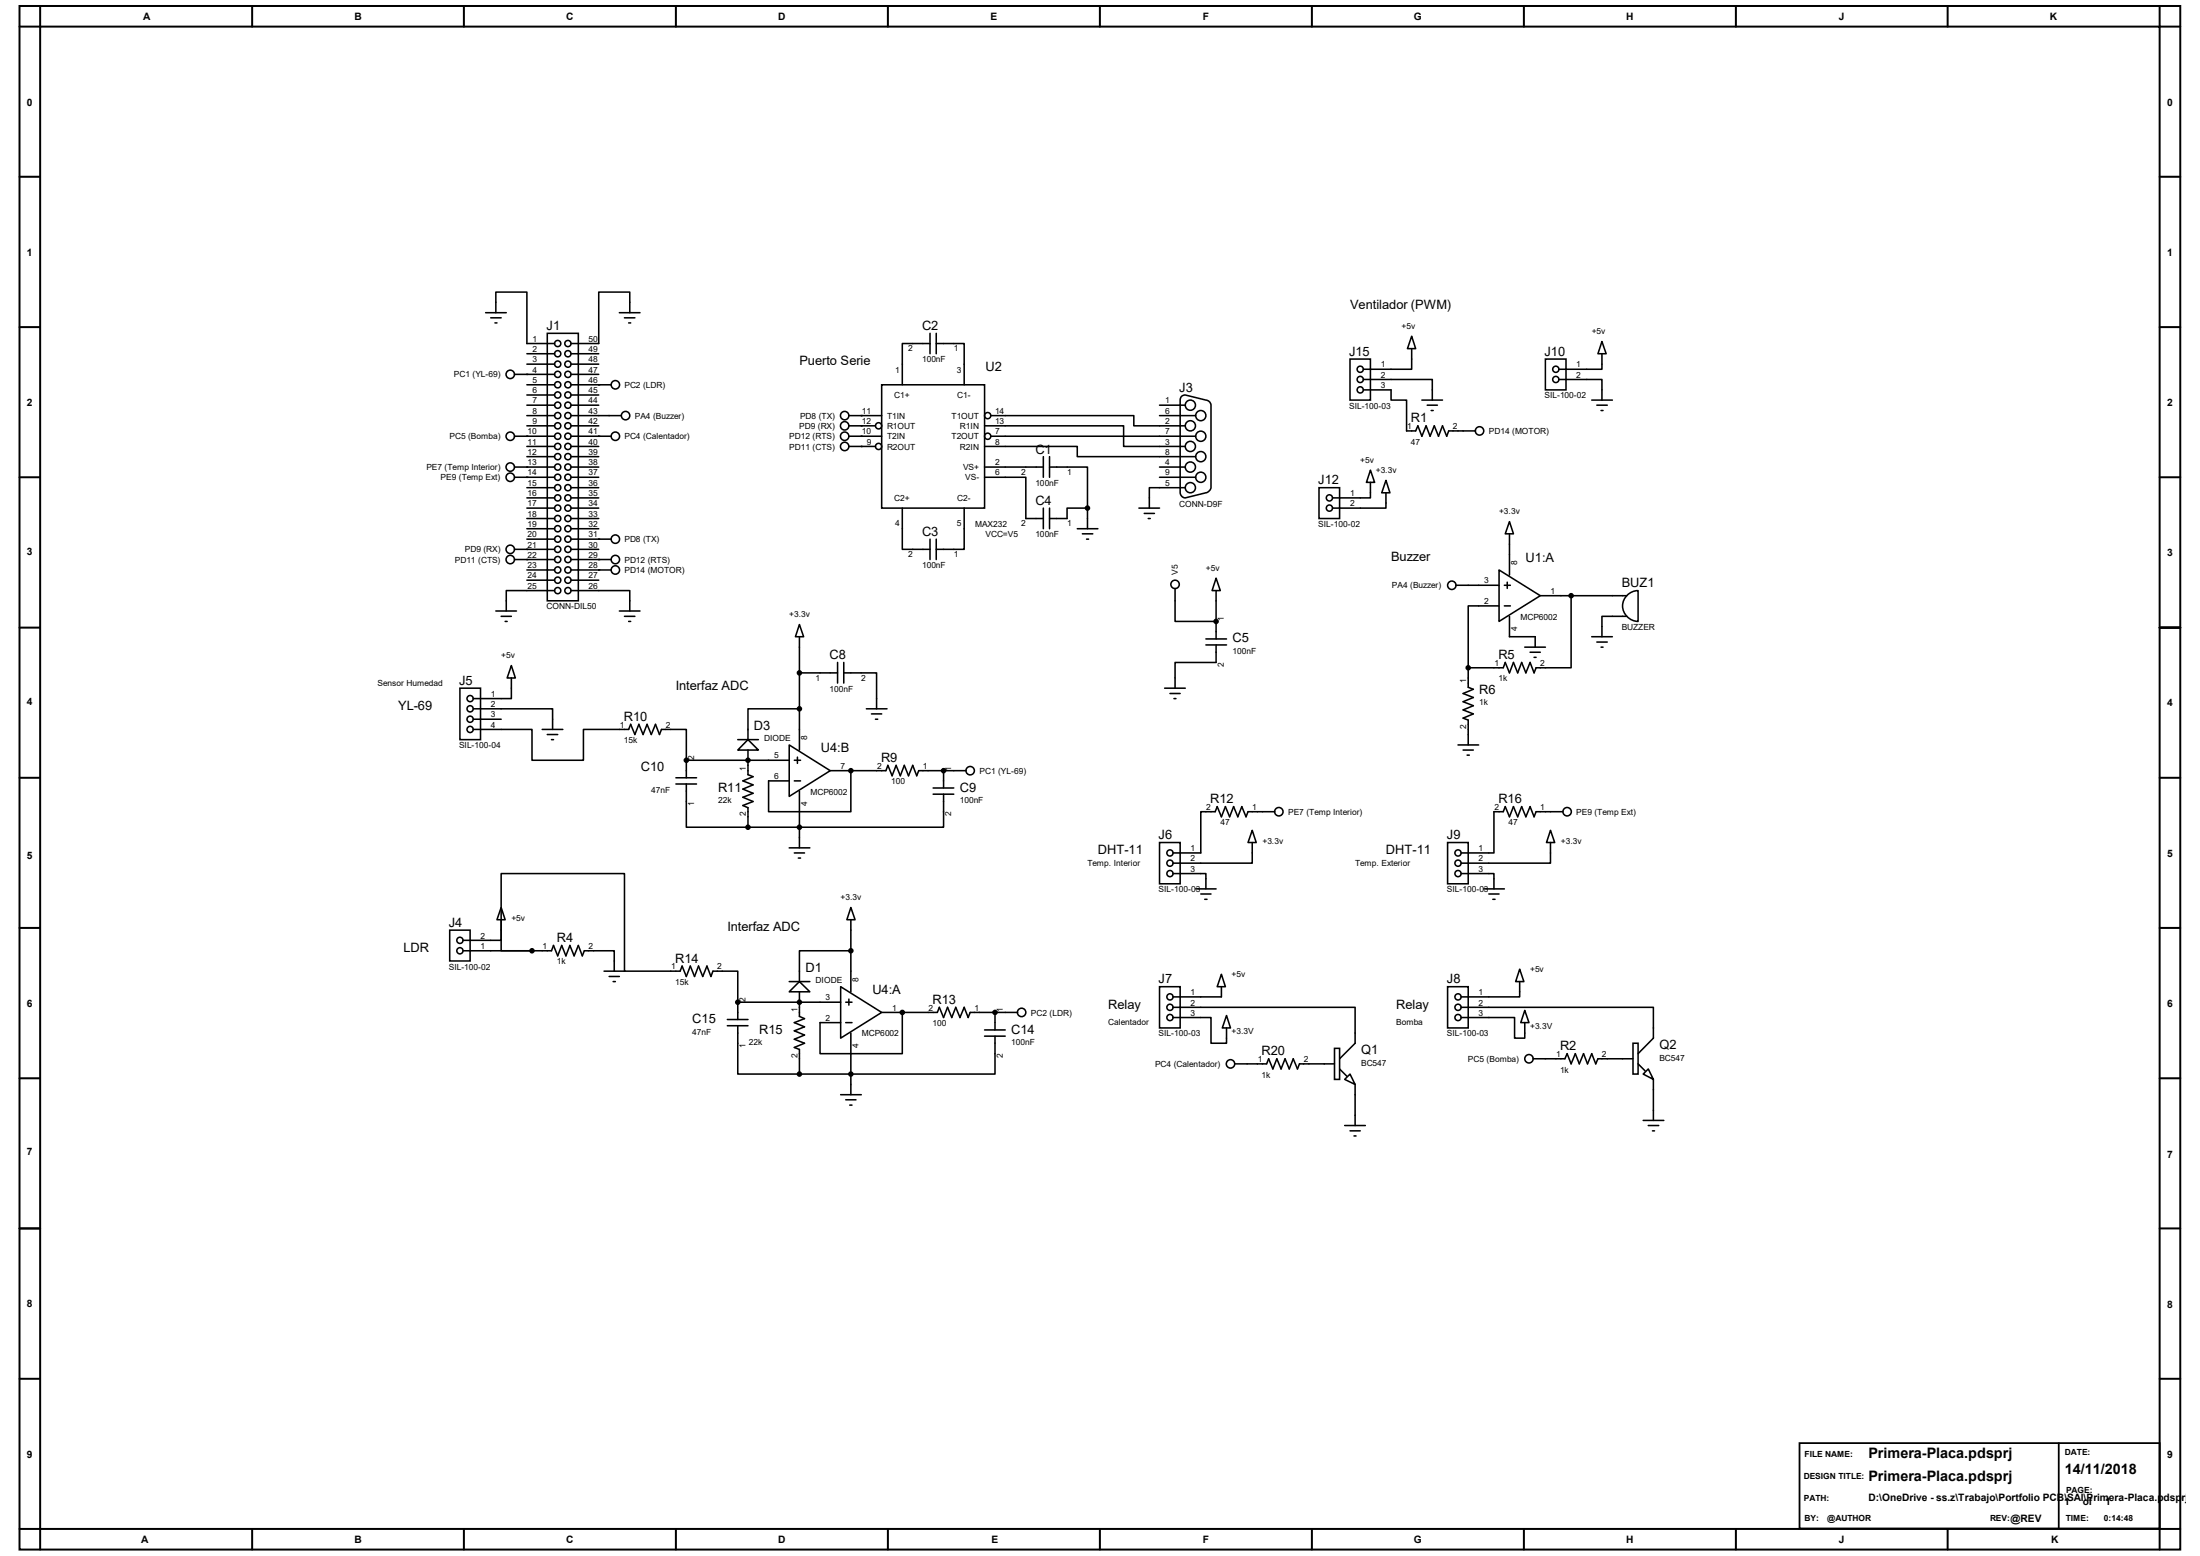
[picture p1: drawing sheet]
<svg xmlns="http://www.w3.org/2000/svg" width="420mm" height="297mm" viewBox="0 0 420 297" stroke-linecap="round" stroke-linejoin="round" font-family="sans-serif">
<g fill="none" stroke="#000" stroke-width=".38">
<path d="M3.7 1.1h412.5v294.7h-412.5zM7.7 5.1h404.6v286.7h-404.6zM7.7 1.1v4h-4M48.1 1.1v4M88.6 1.1v4M129 1.1v4M169.5 1.1v4M210 1.1v4M250.4 1.1v4M290.9 1.1v4M331.4 1.1v4M371.8 1.1v4"/>
<path d="M412.3 1.1v4h3.9M3.7 33.7h4M412.3 33.7h3.9M3.7 62.4h4M412.3 62.4h3.9M3.7 91.1h4M412.3 91.1h3.9M3.7 119.8h4M412.3 119.8h3.9M3.7 148.5h4M412.3 148.5h3.9M3.7 177.1h4"/>
<path d="M412.3 177.1h3.9M3.7 205.8h4M412.3 205.8h3.9M3.7 234.5h4M412.3 234.5h3.9M3.7 263.2h4M412.3 263.2h3.9M3.7 291.8h4v4M48.1 291.8v4M88.6 291.8v4M129 291.8v4M169.5 291.8v4"/>
<path d="M210 291.8v4M250.4 291.8v4M290.9 291.8v4M331.4 291.8v4M371.8 291.8v4M416.2 291.8h-3.9v4"/>
</g>
<path d="M343.5 275.5h68.8v16.3h-68.8zM393 275.5v16.3" fill="none" stroke="#000" stroke-width=".34"/>
<g fill="none" stroke="#000" stroke-width=".3">
<path d="M92.7 59.7h3.9M94.7 59.7v-3.9h5.9v9.8h5.3M118.2 59.7h4M120.2 59.7v-3.9h-5.9v9.8h-5.3M93.7 60.7h2M94.5 61.6h.4M98.2 71.5h7.7M100.6 71.5h.1M100.6 79.3h5.3M100.6 77.3h5.3M100.6 73.4h5.3M100.6 67.5h5.3"/>
<path d="M100.6 69.5h5.3M100.6 75.4h5.3M104.5 63.6h5.9v51.1h-5.9zM109 79.3h9.6M109 77.3h5.3M109 71.5h5.3M109 73.4h7.7M109 67.5h5.3M109 69.5h5.3M109 75.4h5.3M114.3 73.4h.1M119.2 60.7h2"/>
<path d="M120 61.6h.4M162.1 79.3h6.2M164.4 79.3h.1M168.3 73.4h19.7v23.6h-19.7zM177.5 65.6h-5.2v7.8M177.5 63.6v3.9M178.7 65.6h5.4v7.8M178.7 63.6v3.9M189.1 79.3h27.4v2h9.8M221.4 79.3h6.9M221.4 77.3h4.9M225.6 75.7l.7-.3 3.9 1a1.04 1.04 0 0 1 1 .9v15.8a1.27 1.27 0 0 1-1 1l-3.9 .9a1.04 1.04 0 0 1-1-.9v-17.7z"/>
<path d="M257.7 68.5h3.9v7.9h-3.9zM260.3 72.4h13.1v4M260.3 74.4h5.3v2h2.9v5.9h1.8l.4-1 .7 2 .8-2 .8 2 .8-2 .8 2 .8-2 .8 2 .4-1h5.1M269.5 64.2l.8 2.3h-1.6zM269.5 66.5v4h-9.2M271.4 76.4h4M272.5 77.3h1.9M273.2 78.4h.4M295 68.5h4v5.9h-4zM297.6 72.4h8.2v4M303.9 76.4h3.9M304.8 77.3h2"/>
<path d="M305.6 78.4h.4M305.8 65.2l.8 2.3h-1.5zM305.8 67.5v3h-8.2M98.2 83.3h7.7M98.2 89.2h7.7M98.2 91.1h7.7M100.6 83.3h.1M100.6 89.2h.1M100.6 91.1h.1M100.6 81.3h5.3M100.6 85.2h5.3M100.6 87.2h5.3"/>
<path d="M100.6 93.1h5.3M100.6 97h5.3M100.6 99h5.3M100.6 95h5.3M109 83.3h7.7M109 89.2h5.3M109 81.3h5.3M109 85.2h5.3M109 87.2h5.3M109 91.1h5.3M109 93.1h5.3M109 97h5.3"/>
<path d="M109 99h5.3M109 95h5.3M114.3 83.3h.1M162.1 83.3h6.2M162.1 81.3h5M162.1 85.2h5M164.4 81.3h.1M164.4 83.3h.1M164.4 85.2h.1M172.3 97v7.9h5.2M184.1 97v7.9h-5.4M188 81.3h26.5v3.9h11.8"/>
<path d="M188 85.2h17.7v2h22.6M188 91.1h7.8v7.9h3.4M188 89.2h11.2M189.1 83.3h39.2M199.2 87.2v3.9M199.2 97v3.9M200.4 89.2h7.2v7.8M200.4 87.2v3.9M200.4 97v3.9M207.6 97h-3.9v2h-3.3M207.6 97v3.9M217.4 97h4"/>
<path d="M218.4 98h2M219.2 99h.4M221.4 89.2h4.9M221.4 91.1h6.9M226.3 93.1h-6.9v3.9M251.8 93.1h3.9v5.9h-3.9zM261.6 89.7l.8 2.4h-1.5zM261.6 92.1v2.9h-7.2M264.6 91.7l.7 2.4h-1.5zM264.6 94.1v2.9h-10.2M288.2 99.6l.7 2.3h-1.5zM94.7 116.6h3.9"/>
<path d="M95.7 117.6h1.9M96.4 118.6h.4M98.2 104.9h7.7M98.2 106.8h7.7M100.6 104.9h.1M100.6 106.8h.1M100.6 100.9h5.3M100.6 102.9h5.3M100.6 108.8h5.3M100.6 110.7h5.3M105.9 112.7h-9.3v3.9M109 112.7h11.2v3.9"/>
<path d="M109 100.9h5.3M109 102.9h7.7M109 104.9h5.3M109 106.8h7.7M109 108.8h7.7M109 110.7h5.3M114.3 102.9h.1M114.3 106.8h.1M114.3 108.8h.1M118.2 116.6h4M119.2 117.6h2M120 118.6h.4"/>
<path d="M152.6 119.2l.8 2.3h-1.6zM177.5 102.9v3.9M178.7 102.9v3.9M205.7 100.9h3.9M206.6 101.9h2M207.4 102.9h.4M224.3 112.3v6.3h7.9M232.2 110.4l.8 2.3h-1.6zM232.2 118.6h.1M232.2 112.7v9.3M277.9 111.7h8.3M286.2 108.8l7.8 4.9-7.8 4.9z"/>
<path d="M286.2 115.7h-5.9v11.8M287.2 111.7h1.1M287.2 115.7h1.1M287.7 111.1v1.2M288.2 117.6v3.9h4.9v2M288.2 101.9v7.9M294 113.7h16.6M299.9 113.7v13.8h-6.7l-.3 .9-.8-2-.8 2-.8-2-.8 2-.8-2-.7 2-.8-2-.4 1.1h-6.7M310.4 113.8a3 3 0 0 1 2.3-1.1v5.9a2.94 2.94 0 0 1-2.6-1.7 2.94 2.94 0 0 1 .3-3.1zM310.6 117.6h-4.8v3.9M87.8 131.4h3.9v9.8h-3.9zM90.3 135.3h15.2v3.9"/>
<path d="M90.3 139.2h11.3v5.9h9.8v-5.9h8.6l.4-.9 .8 1.9 .8-1.9 .8 1.9 .7-1.9 .8 1.9 .8-1.9 .8 1.9 .4-1h4.7v5.9M90.3 137.3h5.4M97.6 127l.8 2.4h-1.6zM97.6 129.4v3.9h-7.3M103.5 139.2h3.9M152.6 135.3h-9.8v5.9M152.6 121.5v21.7M152.6 128.4h7.3M159.9 126.4v4M161.1 128.4h6.2v6.9M161.1 126.4v4M165.4 135.3h3.9"/>
<path d="M166.4 136.3h1.9M167.1 137.3h.5M222.3 131.4h4M223.4 132.4h1.9M224.1 133.3h.4M230.2 122h3.9M230.2 123.1h3.9M232.2 123.1v3.3h-7.9v5M280.3 127.5v3.7l1 .4-2 .8 2 .7-2 .8 2 .8-2 .8 2 .8-2 .8 1 .4v4.7M291.1 123.5h3.9M292.1 124.5h1.9M292.9 125.5h.3"/>
<path d="M303.9 121.5h3.9M304.8 122.6h2M305.6 123.5h.4M104.5 140.2h2M105.3 141.2h.4M129 149.6h4M129 148.5h4M131 145.1h.1M131 149.6v8.3h11.8M131 145.1h19.7M131 145.1v3.4M140.8 141.2h4"/>
<path d="M142.8 141.2l2 2h-4zM142.8 145.1h.1M142.8 143.2v4.7l1 .4-2 .8 2 .7-2 .8 2 .8-2 .8 2 .8-2 .8 1 .4v3.7M150.7 142.2l7.8 4.9-7.8 4.9zM151.6 145.1h1.2M151.6 149.1h1.2M152.2 144.5v1.2M152.6 151v10.8M158.5 147.1h10.6l.4-1 .8 2 .8-2 .8 2 .7-2 .8 2 .8-2 .8 2 .4-1h9M162.4 147.1h.1M162.4 147.1v7.8h-15.7v-5.8h4M178.1 150.4h4"/>
<path d="M178.1 151.6h4M180.1 147.1h.1M180.1 151.6v6.3h-37.3M180.1 147.1v3.3M239.1 158.5l.7 2.3h-1.5zM243.4 154.9h-5.1l-.4 1-.8-1.9-.8 1.9-.8-1.9-.8 1.9-.8-1.9-.7 1.9-.8-1.9-.4 .9h-2.8v7.9h-5.3M278.3 142.2h4M279.3 143.2h2M280.1 144.1h.4M296 158.5l.8 2.3h-1.6zM298.4 154.9h-5.2l-.3 1-.8-1.9-.8 1.9-.8-1.9-.8 1.9-.8-1.9-.7 1.9-.8-1.9-.4 .9h-1.8v7.9h-6.3M85.9 177.5h3.8v5.9h-3.8z"/>
<path d="M95.7 173.2l.7 2.4h-1.5zM95.7 175.6v3.9h-7.3M150.7 161.8h3.9M151.6 162.8h2M152.4 163.8h.4M162.4 173.2l.8 2.4h-1.5zM162.4 175.6v13.7M221.4 160.8h3.9v7.9h-3.9zM223.9 166.8h6.3v2.9M228.3 169.7h3.9M229.2 170.6h2M230 171.7h.4"/>
<path d="M239.1 160.8v4h-15.2M276.4 160.8h3.9v7.9h-3.9zM278.9 166.8h6.3v2.9M283.3 169.7h3.9M284.2 170.6h2M285 171.7h.4M296 160.8v4h-17.1M88.4 181.5h16.9l.4-1 .8 2 .7-2 .8 2 .8-2 .8 2 .8-2 .8 2 .3-1h5.8v3.9M101.6 181.5h-5.9v-14.7h23.5v18.6h10.6l.4-1 .8 2 .8-2 .8 2 .7-2 .9 2 .8-2 .7 2 .4-1h4.7v5.9M115.3 185.4h3.9M116.3 186.4h1.9M117.1 187.4h.4"/>
<path d="M138.9 195.8h3.9M138.9 194.6h3.9M140.8 195.8v9.2h11.8M140.8 191.3h.1M140.8 191.3h19.7M140.8 191.3v3.3M150.7 187.4h3.9M152.6 187.4l2 1.9h-3.9zM152.6 191.3h.1M152.6 189.3v4.7l1 .4-2 .8 2 .8-2 .8 2 .8-2 .8 2 .7-2 .8 1 .4v4.7M160.5 188.3l7.8 5-7.8 4.9zM161.5 191.3h1.1"/>
<path d="M161.5 195.2h1.1M162.1 190.7v1.2M162.4 181.5h-9.8v5.9M162.4 197.2v11.8M168.3 193.3h10.6l.4-1 .8 1.9 .8-1.9 .8 1.9 .8-1.9 .8 1.9 .8-1.9 .7 1.9 .4-.9h9.1M172.3 193.3h.1M172.3 193.3v7.8h-15.8v-5.9h4M188 196.6h3.9M188 197.8h3.9M189.9 197.8v7.2h-37.3M189.9 193.3h.1M189.9 193.3v3.3"/>
<path d="M221.4 188.3h3.9v7.9h-3.9zM223.9 192.3h34.8v6.8l-3 3M223.9 194.2h7.3v4.9h2.9v-2.9M233.2 186l.7 2.3h-1.5zM233.2 188.3v2h-9.3M234.1 193.8l.8 2.4h-1.6zM276.4 188.3h3.9v7.9h-3.9zM278.9 192.3h36.7v5.9l-2.9 2.9M278.9 194.2h10.2v4h2v-3M290.1 185l.8 2.4h-1.6zM290.1 187.4v2.9h-11.2M291.1 192.9l.8 2.3h-1.6z"/>
<path d="M311.7 199.1h1v5.9h-1zM160.5 209h3.9M161.5 209.9h1.9M162.2 210.9h.4M235.7 203.1h6.1l.4-1 .8 1.9 .8-1.9 .8 1.9 .7-1.9 .8 1.9 .8-1.9 .8 1.9 .4-.9h6.7M254.8 200.1h.9v5.9h-.9zM255.7 204l1.4 1.4M256.7 206l1-1 1 2zM256.7 214.8h3.9M257.7 215.9h2M258.5 216.8h.4M258.7 207v7.8"/>
<path d="M292.7 202.1h6l.5-1 .7 2 .8-2 .8 2 .8-2 .8 2 .8-2 .7 2 .5-1h6.6M312.7 203.1l1.4 1.3M313.7 205l1-1 .9 2zM313.7 213.9h3.9M314.7 214.8h2M315.5 215.9h.3M315.6 206v7.9"/>
<circle cx="97.4" cy="71.5" r=".8"/>
<circle cx="106.5" cy="75.4" r=".59"/>
<circle cx="106.5" cy="65.6" r=".59"/>
<circle cx="106.5" cy="67.5" r=".59"/>
<circle cx="106.5" cy="69.5" r=".59"/>
<circle cx="106.5" cy="73.4" r=".59"/>
<circle cx="106.5" cy="79.3" r=".59"/>
<circle cx="106.5" cy="77.3" r=".59"/>
<circle cx="106.5" cy="71.5" r=".59"/>
<circle cx="108.4" cy="73.4" r=".59"/>
<circle cx="108.4" cy="79.3" r=".59"/>
<circle cx="108.4" cy="65.6" r=".59"/>
<circle cx="108.4" cy="67.5" r=".59"/>
<circle cx="108.4" cy="71.5" r=".59"/>
<circle cx="108.4" cy="69.5" r=".59"/>
<circle cx="108.4" cy="75.4" r=".59"/>
<circle cx="108.4" cy="77.3" r=".59"/>
<circle cx="117.5" cy="73.4" r=".8"/>
<circle cx="119.4" cy="79.3" r=".8"/>
<circle cx="161.2" cy="79.3" r=".8"/>
<circle cx="188.6" cy="79.3" r=".59"/>
<circle cx="227.2" cy="77.3" r=".97"/>
<circle cx="229.2" cy="79.3" r=".97"/>
<circle cx="259.7" cy="72.4" r=".59"/>
<circle cx="259.7" cy="74.4" r=".59"/>
<circle cx="259.7" cy="70.5" r=".59"/>
<circle cx="297" cy="72.4" r=".59"/>
<circle cx="297" cy="70.5" r=".59"/>
<circle cx="97.4" cy="89.2" r=".8"/>
<circle cx="97.4" cy="91.1" r=".8"/>
<circle cx="97.4" cy="83.3" r=".8"/>
<circle cx="106.5" cy="97" r=".59"/>
<circle cx="106.5" cy="81.3" r=".59"/>
<circle cx="106.5" cy="87.2" r=".59"/>
<circle cx="106.5" cy="89.2" r=".59"/>
<circle cx="106.5" cy="85.2" r=".59"/>
<circle cx="106.5" cy="91.1" r=".59"/>
<circle cx="106.5" cy="95" r=".59"/>
<circle cx="106.5" cy="93.1" r=".59"/>
<circle cx="106.5" cy="83.3" r=".59"/>
<circle cx="106.5" cy="99" r=".59"/>
<circle cx="108.4" cy="85.2" r=".59"/>
<circle cx="108.4" cy="91.1" r=".59"/>
<circle cx="108.4" cy="81.3" r=".59"/>
<circle cx="108.4" cy="87.2" r=".59"/>
<circle cx="108.4" cy="89.2" r=".59"/>
<circle cx="108.4" cy="95" r=".59"/>
<circle cx="108.4" cy="93.1" r=".59"/>
<circle cx="108.4" cy="97" r=".59"/>
<circle cx="108.4" cy="99" r=".59"/>
<circle cx="108.4" cy="83.3" r=".59"/>
<circle cx="117.5" cy="83.3" r=".8"/>
<circle cx="161.2" cy="83.3" r=".8"/>
<circle cx="161.2" cy="85.2" r=".8"/>
<circle cx="161.2" cy="81.3" r=".8"/>
<circle cx="167.7" cy="81.3" r=".59"/>
<circle cx="167.7" cy="85.2" r=".59"/>
<circle cx="188.6" cy="83.3" r=".59"/>
<circle cx="227.2" cy="89.2" r=".97"/>
<circle cx="227.2" cy="93.1" r=".97"/>
<circle cx="227.2" cy="81.3" r=".97"/>
<circle cx="227.2" cy="85.2" r=".97"/>
<circle cx="229.2" cy="87.2" r=".97"/>
<circle cx="229.2" cy="83.3" r=".97"/>
<circle cx="229.2" cy="91.1" r=".97"/>
<circle cx="253.8" cy="95" r=".59"/>
<circle cx="253.8" cy="97" r=".59"/>
<circle cx="282.4" cy="82.3" r=".8"/>
<circle cx="97.4" cy="104.9" r=".8"/>
<circle cx="97.4" cy="106.8" r=".8"/>
<circle cx="106.5" cy="104.9" r=".59"/>
<circle cx="106.5" cy="110.7" r=".59"/>
<circle cx="106.5" cy="100.9" r=".59"/>
<circle cx="106.5" cy="106.8" r=".59"/>
<circle cx="106.5" cy="102.9" r=".59"/>
<circle cx="106.5" cy="108.8" r=".59"/>
<circle cx="106.5" cy="112.7" r=".59"/>
<circle cx="108.4" cy="112.7" r=".59"/>
<circle cx="108.4" cy="110.7" r=".59"/>
<circle cx="108.4" cy="108.8" r=".59"/>
<circle cx="108.4" cy="100.9" r=".59"/>
<circle cx="108.4" cy="104.9" r=".59"/>
<circle cx="108.4" cy="106.8" r=".59"/>
<circle cx="108.4" cy="102.9" r=".59"/>
<circle cx="117.5" cy="102.9" r=".8"/>
<circle cx="117.5" cy="108.8" r=".8"/>
<circle cx="117.5" cy="106.8" r=".8"/>
<circle cx="224.3" cy="111.5" r=".8"/>
<circle cx="277.2" cy="111.7" r=".8"/>
<circle cx="89.7" cy="135.3" r=".59"/>
<circle cx="89.7" cy="139.2" r=".59"/>
<circle cx="89.7" cy="137.3" r=".59"/>
<circle cx="89.7" cy="133.3" r=".59"/>
<circle cx="185.2" cy="147.1" r=".8"/>
<circle cx="244.1" cy="154.9" r=".8"/>
<circle cx="299.2" cy="154.9" r=".8"/>
<circle cx="87.8" cy="179.5" r=".59"/>
<circle cx="223.4" cy="166.8" r=".59"/>
<circle cx="223.4" cy="162.8" r=".59"/>
<circle cx="223.4" cy="164.8" r=".59"/>
<circle cx="278.3" cy="162.8" r=".59"/>
<circle cx="278.3" cy="166.8" r=".59"/>
<circle cx="278.3" cy="164.8" r=".59"/>
<circle cx="87.8" cy="181.5" r=".59"/>
<circle cx="195" cy="193.3" r=".8"/>
<circle cx="223.4" cy="192.3" r=".59"/>
<circle cx="223.4" cy="194.2" r=".59"/>
<circle cx="223.4" cy="190.3" r=".59"/>
<circle cx="278.3" cy="190.3" r=".59"/>
<circle cx="278.3" cy="194.2" r=".59"/>
<circle cx="278.3" cy="192.3" r=".59"/>
<circle cx="234.9" cy="203.1" r=".8"/>
<circle cx="291.9" cy="202.1" r=".8"/>
</g>
<g fill="#000" stroke="#000" stroke-width=".3">
<circle cx="207.6" cy="97" r=".38"/>
<circle cx="232.2" cy="118.6" r=".38"/>
<circle cx="299.9" cy="113.7" r=".38"/>
<circle cx="152.6" cy="135.3" r=".38"/>
<circle cx="152.6" cy="128.4" r=".38"/>
<circle cx="280.3" cy="127.5" r=".38"/>
<circle cx="131" cy="145.1" r=".38"/>
<circle cx="142.8" cy="145.1" r=".38"/>
<circle cx="142.8" cy="157.9" r=".38"/>
<circle cx="152.6" cy="157.9" r=".38"/>
<circle cx="162.4" cy="147.1" r=".38"/>
<circle cx="180.1" cy="147.1" r=".38"/>
<circle cx="101.6" cy="181.5" r=".38"/>
<circle cx="140.8" cy="191.3" r=".38"/>
<circle cx="152.6" cy="191.3" r=".38"/>
<circle cx="162.4" cy="181.5" r=".38"/>
<circle cx="172.3" cy="193.3" r=".38"/>
<circle cx="189.9" cy="193.3" r=".38"/>
<circle cx="152.6" cy="205" r=".38"/>
<circle cx="162.4" cy="205" r=".38"/>
</g>
<g font-size="2.8">
<text x="356.7" y="278.3">Primera-Placa.pdsprj</text>
<text x="394.2" y="281.4">14/11/2018</text>
<text x="356.7" y="282.8">Primera-Placa.pdsprj</text>
</g>
<g font-size="2.5">
<text x="257.7" y="59">Ventilador (PWM)</text>
<text x="104.4" y="63">J1</text>
<text x="176" y="63">C2</text>
<text x="152.6" y="69.8">Puerto Serie</text>
<text x="188.1" y="70.8">U2</text>
<text x="257.6" y="67.9">J15</text>
<text x="294.9" y="67.9">J10</text>
<text x="225.1" y="74.8">J3</text>
<text x="269.3" y="80.6">R1</text>
<text x="197.7" y="86.6">C1</text>
<text x="251.7" y="92.5">J12</text>
<text x="197.7" y="96.4">C4</text>
<text x="176" y="102.3">C3</text>
<text x="265.6" y="107.1">Buzzer</text>
<text x="291.3" y="107.2">U1:A</text>
<text x="309.6" y="112.1">BUZ1</text>
<text x="158.4" y="125.9">C8</text>
<text x="235.3" y="122.6">C5</text>
<text x="286" y="125.9">R5</text>
<text x="87.6" y="130.8">J5</text>
<text x="129" y="131.7">Interfaz ADC</text>
<text x="76" y="135.6">YL-69</text>
<text x="119.1" y="137.6">R10</text>
<text x="282.4" y="132.5">R6</text>
<text x="143.9" y="139.4">D3</text>
<text x="156.7" y="143.5">U4:B</text>
<text x="122.3" y="147.2">C10</text>
<text x="168.2" y="145.5">R9</text>
<text x="137.1" y="151.1">R11</text>
<text x="183.2" y="151.1">C9</text>
<text x="231" y="153.3">R12</text>
<text x="286" y="153.3">R16</text>
<text x="221.2" y="160.2">J6</text>
<text x="276.2" y="160.2">J9</text>
<text x="209.6" y="163.1">DHT-11</text>
<text x="264.6" y="163.1">DHT-11</text>
<text x="85.7" y="176.9">J4</text>
<text x="106.3" y="179.9">R4</text>
<text x="138.9" y="177.8">Interfaz ADC</text>
<text x="77" y="181.7">LDR</text>
<text x="128.9" y="183.8">R14</text>
<text x="153.8" y="185.5">D1</text>
<text x="166.5" y="189.7">U4:A</text>
<text x="178" y="191.6">R13</text>
<text x="221.2" y="187.7">J7</text>
<text x="276.2" y="187.7">J8</text>
<text x="132.2" y="195.3">C15</text>
<text x="144.9" y="197.3">R15</text>
<text x="193" y="197.3">C14</text>
<text x="211.5" y="192.5">Relay</text>
<text x="266.5" y="192.5">Relay</text>
<text x="240.8" y="201.5">R20</text>
<text x="259.8" y="201.2">Q1</text>
<text x="297.8" y="200.5">R2</text>
<text x="316.8" y="200.2">Q2</text>
</g>
<g font-size="1.9">
<text x="27.3" y="3.8">A</text>
<text x="67.7" y="3.8">B</text>
<text x="108.1" y="3.8">C</text>
<text x="148.5" y="3.8">D</text>
<text x="189.1" y="3.8">E</text>
<text x="229.6" y="3.8">F</text>
<text x="269.9" y="3.8">G</text>
<text x="310.4" y="3.8">H</text>
<text x="351" y="3.8">J</text>
<text x="391.3" y="3.8">K</text>
<text x="5.1" y="20.2">0</text>
<text x="413.7" y="20.2">0</text>
<text x="5.1" y="48.8">1</text>
<text x="413.7" y="48.8">1</text>
<text x="5.1" y="77.5">2</text>
<text x="413.7" y="77.5">2</text>
<text x="5.1" y="106">3</text>
<text x="413.7" y="106.2">3</text>
<text x="5.1" y="134.7">4</text>
<text x="413.7" y="134.8">4</text>
<text x="5.1" y="163.9">5</text>
<text x="413.7" y="163.5">5</text>
<text x="5.1" y="192.2">6</text>
<text x="413.7" y="192.2">6</text>
<text x="5.1" y="220.5">7</text>
<text x="413.7" y="221.1">7</text>
<text x="5.1" y="249.6">8</text>
<text x="413.7" y="249.8">8</text>
<text x="5.1" y="278.2">9</text>
<text x="413.7" y="278.2">9</text>
<text x="356.7" y="286.6">D:\OneDrive - ss.z\Trabajo\Portfolio PCB\SAI\Primera-Placa.pdsprj</text>
<text x="394.1" y="287.4">1</text>
<text x="397.6" y="287.4">of</text>
<text x="401.9" y="287.4">1</text>
<text x="383.8" y="290.5">@REV</text>
<text x="27" y="294.6">A</text>
<text x="67.6" y="294.6">B</text>
<text x="108.1" y="294.6">C</text>
<text x="148.6" y="294.6">D</text>
<text x="189.3" y="294.6">E</text>
<text x="229.6" y="294.6">F</text>
<text x="269.9" y="294.6">G</text>
<text x="310.4" y="294.6">H</text>
<text x="351" y="294.6">J</text>
<text x="391.5" y="294.6">K</text>
</g>
<g font-size="1.6">
<text x="101.6" y="65.2">1</text>
<text x="112.4" y="65.2">50</text>
<text x="267.5" y="62.8">+5v</text>
<text x="303.9" y="63.8">+5v</text>
<text x="101.6" y="67.2">2</text>
<text x="101.6" y="69.2">3</text>
<text x="101.6" y="71.1">4</text>
<text x="112.4" y="67.2">49</text>
<text x="112.4" y="69.2">48</text>
<text x="112.4" y="71.1">47</text>
<text x="170.9" y="71.1">1</text>
<text x="173.4" y="67.1">2</text>
<text x="176" y="69.2">100nF</text>
<text x="182.1" y="67.1">1</text>
<text x="182.7" y="71.1">3</text>
<text x="263.6" y="70.1">1</text>
<text x="300.9" y="70.1">1</text>
<text x="86.7" y="72.1">PC1 (YL-69)</text>
<text x="101.6" y="73.1">5</text>
<text x="101.6" y="75.1">6</text>
<text x="101.6" y="77">7</text>
<text x="112.4" y="73.1">46</text>
<text x="112.4" y="75.1">45</text>
<text x="112.4" y="77">44</text>
<text x="119.2" y="74">PC2 (LDR)</text>
<text x="170.7" y="75.9">C1+</text>
<text x="182.8" y="75.9">C1-</text>
<text x="222.5" y="77">1</text>
<text x="263.6" y="72.1">2</text>
<text x="263.6" y="74.1">3</text>
<text x="294.9" y="76">SIL-100-02</text>
<text x="300.9" y="72.1">2</text>
<text x="85.8" y="83.9">PC5 (Bomba)</text>
<text x="100.7" y="82.9">10</text>
<text x="101.6" y="79">8</text>
<text x="101.6" y="80.9">9</text>
<text x="112.4" y="79">43</text>
<text x="112.4" y="80.9">42</text>
<text x="112.4" y="82.9">41</text>
<text x="119.2" y="83.9">PC4 (Calentador)</text>
<text x="121.2" y="79.9">PA4 (Buzzer)</text>
<text x="150.7" y="83.9">PD12 (RTS)</text>
<text x="152.6" y="81.9">PD9 (RX)</text>
<text x="152.7" y="79.9">PD8 (TX)</text>
<text x="164.5" y="79">11</text>
<text x="164.5" y="80.9">12</text>
<text x="164.5" y="82.9">10</text>
<text x="169.3" y="79.9">T1IN</text>
<text x="169.3" y="81.9">R1OUT</text>
<text x="169.3" y="83.9">T2IN</text>
<text x="181.7" y="79.9">T1OUT</text>
<text x="181.7" y="83.9">T2OUT</text>
<text x="183.3" y="81.9">R1IN</text>
<text x="189.9" y="79">14</text>
<text x="189.9" y="80.9">13</text>
<text x="189.9" y="82.9">7</text>
<text x="222.5" y="79">6</text>
<text x="222.5" y="80.9">2</text>
<text x="222.5" y="82.9">7</text>
<text x="257.6" y="78">SIL-100-03</text>
<text x="268.6" y="81.9">1</text>
<text x="277.4" y="81.9">2</text>
<text x="284.2" y="82.8">PD14 (MOTOR)</text>
<text x="81.4" y="89.7">PE7 (Temp Interior)</text>
<text x="100.7" y="84.9">11</text>
<text x="100.7" y="86.8">12</text>
<text x="100.7" y="88.8">13</text>
<text x="112.4" y="84.9">40</text>
<text x="112.4" y="86.8">39</text>
<text x="112.4" y="88.8">38</text>
<text x="150.7" y="85.8">PD11 (CTS)</text>
<text x="165.5" y="84.9">9</text>
<text x="169.3" y="85.8">R2OUT</text>
<text x="183.3" y="85.8">R2IN</text>
<text x="183.9" y="89.7">VS+</text>
<text x="189.9" y="84.9">8</text>
<text x="189.9" y="88.8">2</text>
<text x="222.5" y="84.9">3</text>
<text x="222.5" y="86.8">8</text>
<text x="222.5" y="88.8">4</text>
<text x="259.7" y="88.3">+5v</text>
<text x="269.3" y="84.9">47</text>
<text x="84.1" y="91.7">PE9 (Temp Ext)</text>
<text x="100.7" y="90.8">14</text>
<text x="100.7" y="92.8">15</text>
<text x="100.7" y="94.7">16</text>
<text x="112.4" y="90.8">37</text>
<text x="112.4" y="92.8">36</text>
<text x="112.4" y="94.7">35</text>
<text x="170.7" y="95.7">C2+</text>
<text x="182.8" y="95.7">C2-</text>
<text x="184.3" y="91.7">VS-</text>
<text x="189.9" y="90.8">6</text>
<text x="194.9" y="90.6">2</text>
<text x="197.7" y="92.8">100nF</text>
<text x="203.7" y="90.6">1</text>
<text x="222.5" y="90.8">9</text>
<text x="222.5" y="92.8">5</text>
<text x="257.7" y="94.7">1</text>
<text x="262.6" y="90.3">+3.3v</text>
<text x="100.7" y="96.6">17</text>
<text x="100.7" y="98.6">18</text>
<text x="100.7" y="100.6">19</text>
<text x="112.4" y="96.6">34</text>
<text x="112.4" y="98.6">33</text>
<text x="112.4" y="100.6">32</text>
<text x="170.9" y="100.5">4</text>
<text x="182.7" y="100.5">5</text>
<text x="186.2" y="100.6">MAX232</text>
<text x="194.9" y="100.5">2</text>
<text x="203.7" y="100.5">1</text>
<text x="225.1" y="96.7">CONN-D9F</text>
<text x="251.7" y="100.6">SIL-100-02</text>
<text x="257.7" y="96.6">2</text>
<text x="286.2" y="98.2">+3.3v</text>
<text x="86.8" y="107.4">PD11 (CTS)</text>
<text x="88.7" y="105.5">PD9 (RX)</text>
<text x="100.7" y="102.6">20</text>
<text x="100.7" y="104.5">21</text>
<text x="100.7" y="106.5">22</text>
<text x="112.4" y="102.6">31</text>
<text x="112.4" y="104.5">30</text>
<text x="112.4" y="106.5">29</text>
<text x="119.2" y="103.5">PD8 (TX)</text>
<text x="119.2" y="107.4">PD12 (RTS)</text>
<text x="173.4" y="106.3">2</text>
<text x="182.1" y="106.3">1</text>
<text x="188.1" y="102.6">VCC=V5</text>
<text x="197.7" y="102.6">100nF</text>
<text x="289.6" y="107.8" transform="rotate(-90 289.6 107.8)">8</text>
<text x="100.7" y="108.5">23</text>
<text x="100.7" y="110.4">24</text>
<text x="100.7" y="112.4">25</text>
<text x="112.4" y="108.5">28</text>
<text x="112.4" y="110.4">27</text>
<text x="112.4" y="112.4">26</text>
<text x="119.2" y="109.4">PD14 (MOTOR)</text>
<text x="176" y="108.5">100nF</text>
<text x="224.9" y="109.8" transform="rotate(-90 224.9 109.8)">V5</text>
<text x="230.2" y="109">+5v</text>
<text x="265.7" y="112.3">PA4 (Buzzer)</text>
<text x="283.3" y="111.4">3</text>
<text x="296" y="113.4">1</text>
<text x="104.4" y="116.3">CONN-DIL50</text>
<text x="150.7" y="117.8">+3.3v</text>
<text x="233.6" y="118.6" transform="rotate(-90 233.6 118.6)">1</text>
<text x="283.3" y="115.3">2</text>
<text x="290.3" y="118.3">MCP6002</text>
<text x="95.7" y="125.7">+5v</text>
<text x="235.3" y="124.8">100nF</text>
<text x="289.6" y="120.5" transform="rotate(-90 289.6 120.5)">4</text>
<text x="309.6" y="120.2">BUZZER</text>
<text x="72.1" y="130.9">Sensor Humedad</text>
<text x="155.7" y="129.9">1</text>
<text x="164.4" y="129.9">2</text>
<text x="233.6" y="127.3" transform="rotate(-90 233.6 127.3)">2</text>
<text x="279.9" y="130.4" transform="rotate(-90 279.9 130.4)">1</text>
<text x="285.3" y="127.1">1</text>
<text x="286" y="130">1k</text>
<text x="294" y="127.1">2</text>
<text x="93.7" y="133">1</text>
<text x="93.7" y="135">2</text>
<text x="93.7" y="136.9">3</text>
<text x="158.4" y="132">100nF</text>
<text x="282.4" y="134.7">1k</text>
<text x="87.6" y="142.8">SIL-100-04</text>
<text x="93.7" y="138.9">4</text>
<text x="118.3" y="138.9">1</text>
<text x="119.1" y="141.9">15k</text>
<text x="127.1" y="138.9">2</text>
<text x="145.9" y="141.5">DIODE</text>
<text x="154.1" y="141.2" transform="rotate(-90 154.1 141.2)">8</text>
<text x="279.9" y="139.1" transform="rotate(-90 279.9 139.1)">2</text>
<text x="132.5" y="145.1" transform="rotate(-90 132.5 145.1)">2</text>
<text x="142.4" y="147.1" transform="rotate(-90 142.4 147.1)">1</text>
<text x="147.8" y="144.8">5</text>
<text x="147.8" y="148.7">6</text>
<text x="160.5" y="146.8">7</text>
<text x="167.4" y="146.8">2</text>
<text x="170.1" y="149.7">100</text>
<text x="176.2" y="146.8">1</text>
<text x="181.6" y="147.1" transform="rotate(-90 181.6 147.1)">1</text>
<text x="187" y="147.7">PC1 (YL-69)</text>
<text x="124.3" y="151.3">47nF</text>
<text x="132.5" y="153.9" transform="rotate(-90 132.5 153.9)">1</text>
<text x="137.1" y="153.3">22k</text>
<text x="142.4" y="155.8" transform="rotate(-90 142.4 155.8)">2</text>
<text x="154.1" y="153.9" transform="rotate(-90 154.1 153.9)">4</text>
<text x="154.7" y="151.7">MCP6002</text>
<text x="181.6" y="155.8" transform="rotate(-90 181.6 155.8)">2</text>
<text x="183.2" y="153.3">100nF</text>
<text x="230.3" y="154.6">2</text>
<text x="239.1" y="154.6">1</text>
<text x="245.9" y="155.5">PE7 (Temp Interior)</text>
<text x="285.3" y="154.6">2</text>
<text x="294" y="154.6">1</text>
<text x="300.9" y="155.5">PE9 (Temp Ext)</text>
<text x="233" y="157.6">47</text>
<text x="241" y="161">+3.3v</text>
<text x="288" y="157.6">47</text>
<text x="298" y="161">+3.3v</text>
<text x="207.6" y="165.3">Temp. Interior</text>
<text x="227.2" y="162.5">1</text>
<text x="227.2" y="164.4">2</text>
<text x="227.2" y="166.4">3</text>
<text x="258.7" y="165.3">Temp. Exterior</text>
<text x="282.3" y="162.5">1</text>
<text x="282.3" y="164.4">2</text>
<text x="282.3" y="166.4">3</text>
<text x="160.5" y="171.8">+3.3v</text>
<text x="221.2" y="170.3">SIL-100-03</text>
<text x="276.2" y="170.3">SIL-100-03</text>
<text x="91.7" y="179.2">2</text>
<text x="97.6" y="175.8">+5v</text>
<text x="85.7" y="185.1">SIL-100-02</text>
<text x="91.7" y="181.1">1</text>
<text x="103.6" y="181.1">1</text>
<text x="106.3" y="184.1">1k</text>
<text x="112.4" y="181.1">2</text>
<text x="128.1" y="185">1</text>
<text x="136.9" y="185">2</text>
<text x="292.1" y="185.6">+5v</text>
<text x="128.9" y="188">15k</text>
<text x="142.3" y="191.3" transform="rotate(-90 142.3 191.3)">2</text>
<text x="155.7" y="187.7">DIODE</text>
<text x="157.6" y="191">3</text>
<text x="163.9" y="187.4" transform="rotate(-90 163.9 187.4)">8</text>
<text x="227.2" y="189.9">1</text>
<text x="227.2" y="191.9">2</text>
<text x="235.1" y="186.6">+5v</text>
<text x="282.3" y="189.9">1</text>
<text x="282.3" y="191.9">2</text>
<text x="132.2" y="197.5">47nF</text>
<text x="152.2" y="193.2" transform="rotate(-90 152.2 193.2)">1</text>
<text x="157.6" y="194.9">2</text>
<text x="164.5" y="197.8">MCP6002</text>
<text x="170.3" y="192.9">1</text>
<text x="177.2" y="192.9">2</text>
<text x="178" y="195.9">100</text>
<text x="186" y="192.9">1</text>
<text x="191.4" y="193.2" transform="rotate(-90 191.4 193.2)">1</text>
<text x="196.8" y="193.8">PC2 (LDR)</text>
<text x="211.5" y="195.7">Calentador</text>
<text x="221.2" y="197.8">SIL-100-03</text>
<text x="227.2" y="193.9">3</text>
<text x="235.1" y="197.4">+3.3V</text>
<text x="266.5" y="195.7">Bomba</text>
<text x="276.2" y="197.8">SIL-100-03</text>
<text x="282.3" y="193.9">3</text>
<text x="292.1" y="196.4">+3.3V</text>
<text x="142.3" y="200" transform="rotate(-90 142.3 200)">1</text>
<text x="143" y="199.5">22k</text>
<text x="152.2" y="202" transform="rotate(-90 152.2 202)">2</text>
<text x="163.9" y="200" transform="rotate(-90 163.9 200)">4</text>
<text x="191.4" y="202" transform="rotate(-90 191.4 202)">2</text>
<text x="193" y="199.5">100nF</text>
<text x="220.5" y="203.7">PC4 (Calentador)</text>
<text x="240.1" y="202.7">1</text>
<text x="248.9" y="202.7">2</text>
<text x="259.8" y="203.4">BC547</text>
<text x="280.2" y="202.7">PC5 (Bomba)</text>
<text x="297.1" y="201.8">1</text>
<text x="305.8" y="201.8">2</text>
<text x="316.8" y="202.4">BC547</text>
<text x="240.8" y="205.7">1k</text>
<text x="297.8" y="204.7">1k</text>
<text x="344.5" y="278.1">FILE NAME:</text>
<text x="394.2" y="277.7">DATE:</text>
<text x="344.3" y="282.4">DESIGN TITLE:</text>
<text x="344.4" y="286.5">PATH:</text>
<text x="394.4" y="285">PAGE:</text>
<text x="344.5" y="290.3">BY:</text>
<text x="348.8" y="290.3">@AUTHOR</text>
<text x="379.9" y="290.4">REV:</text>
<text x="394.4" y="290.4">TIME:</text>
<text x="401.7" y="290.4">0:14:48</text>
</g>
</svg>
